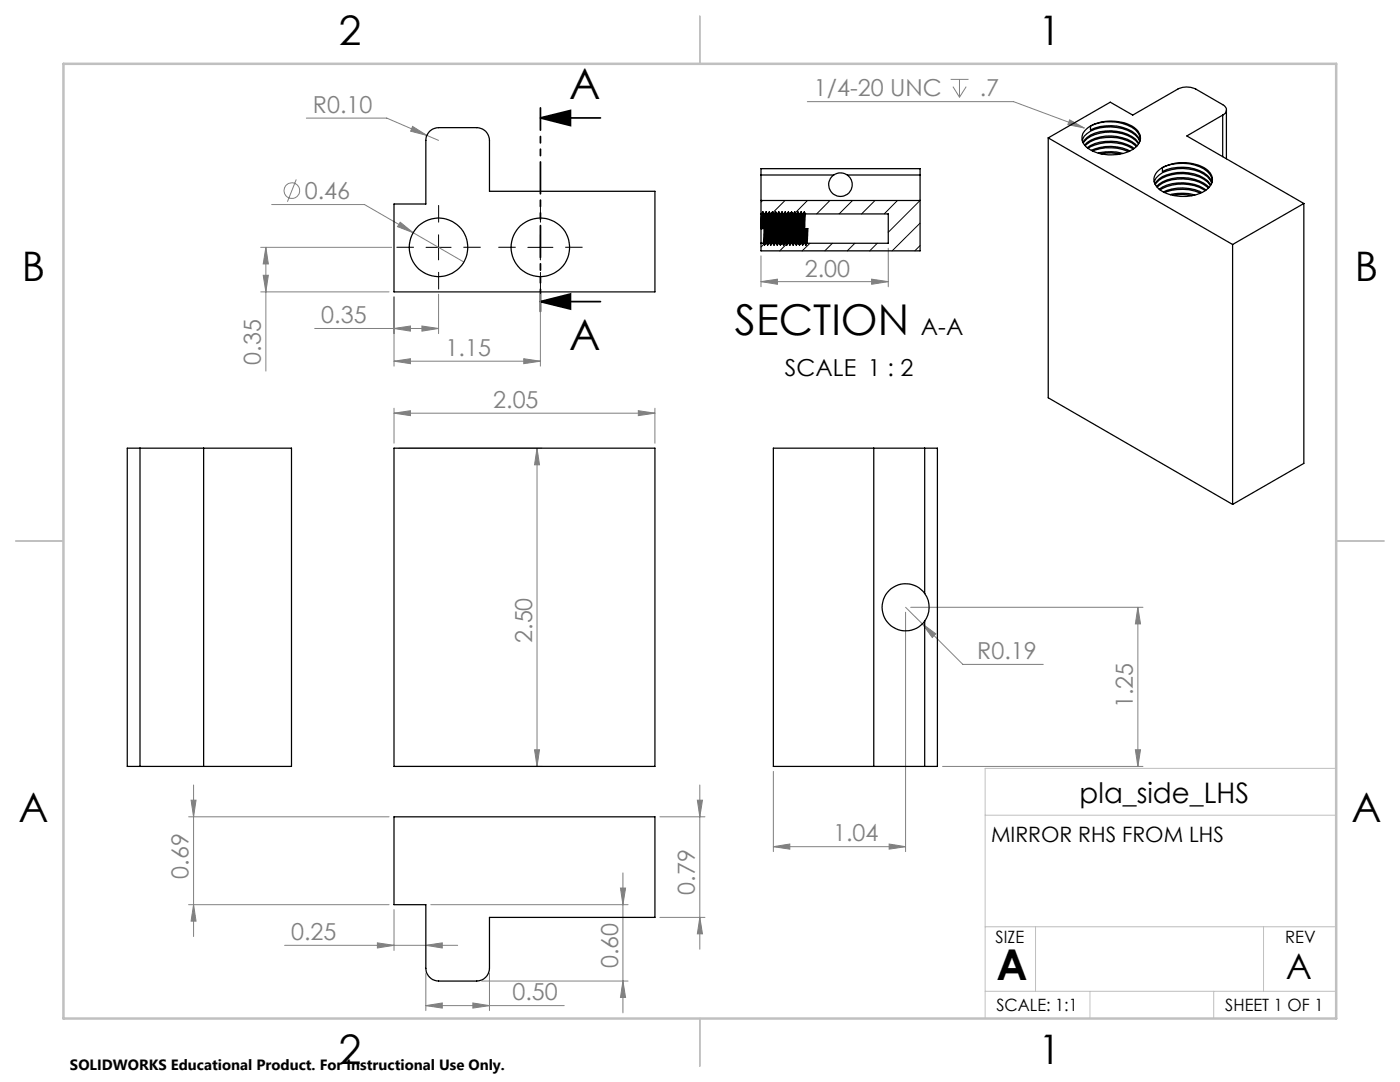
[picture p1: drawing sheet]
<svg xmlns="http://www.w3.org/2000/svg" width="279mm" height="216mm" viewBox="0 0 279 216" stroke-linecap="round" stroke-linejoin="round" font-family="sans-serif">
<g fill="none" stroke="#808080" stroke-width=".2">
<path d="M189.7 15.8h3.6M190.2 17.3l1.3 2.1M191.5 15.8v3.6M192.8 17.3l-1.3 2.1M59.1 35.8l-1.7 4.5M61.1 23.6h16.1l8 3.4M82.3 25.2l2.9 1.8-3.2-.8zM85.2 27l2.3 1M161.1 20.3h41.2l14.1 5.2M213.5 23.9l2.9 1.6-3.3-.6zM52 49.4h26.2M52 58.2h25.6"/>
<path d="M52.5 54.9h1.1l-.5 3.3zM53.1 49.4l.5 3.3h-1.1zM53.1 49.4v24.6M54.2 40.8h18.5l19.9 11.5M78.6 59.2v13.9M79.9 44.3l2.5 2.1-3.1-1.2zM87.5 58.7v7.9M107.8 58.7v14.4M151.9 56.2l3.3-.5v1zM151.9 51v6.2M151.9 56.2h25.4M174 55.7l3.3 .5-3.3 .5z"/>
<path d="M177.3 49.5v7.7M62.8 65.5h24.7M78.6 65.5l3.3-.4v1zM78.6 72.1l3.3-.5v1zM78.6 72.1h29.2M84.2 65.1l3.3 .4-3.3 .6zM104.5 71.6l3.3 .5-3.3 .5zM78.6 82.4l3.3-.4v.9zM78.6 81.5v6.9M78.6 82.4h52.1M79.6 89.4h28.6M107.2 89.4l.5 3.3h-1z"/>
<path d="M107.2 89.4v63.5M127.4 82l3.3 .4-3.3 .5zM130.7 81.5v6.9M180.7 122.2v47.7M180.7 121.2l3.4 3.3M181.8 121.2h46.3M184.1 124.5l2.7 2-.7 .7zM184.1 124.5l8.1 8.1h16M227.1 121.2l.5 3.3h-1zM227.1 121.2v31.7M38.1 159.7h1l-.5 3.3zM38.6 156.6v30.3"/>
<path d="M79.6 152.9h28.6M106.7 149.6h1l-.5 3.3zM139.2 159.7h1l-.5 3.3zM139.7 156.6v32.8M154.3 153.9v16M188.1 152.9h40M226.6 149.6h1l-.5 3.3zM37.6 163h40M123.8 177.2h1l-.5 3.3zM124.3 174.2v27.9M131.7 163h9M154.3 168.9l3.3-.5v1z"/>
<path d="M154.3 168.9h26.4M177.4 168.4l3.3 .5-3.3 .5zM37.6 180.5h40M38.6 180.5l.5 3.3h-1zM56.8 188.6h34.5M75.3 188.1l3.3 .5-3.3 .6zM78.6 181.5v8.2M85 188.6l3.3-.5v1.1zM85 194.2v7.4M86 180.5h39.3M96.1 195.8h29.2M97.7 194.2v7.4"/>
<path d="M124.3 195.8l.5 3.2h-1zM131.7 183.1h9M139.7 183.1l.5 3.2h-1zM85 200.7l3.3-.6v1.1zM85 200.7h27.6M94.4 200.1l3.3 .6-3.3 .5z"/>
<circle cx="58.2" cy="38" r="1.56"/>
</g>
<path d="M107.8 23.5l6-1.5v3zM107.8 23.5h12M107.8 60.2l6-1.5v3zM107.8 60.2h12" fill="none" stroke="#000" stroke-width=".35"/>
<path d="M82.5 49.3h-3.3M87.5 44.3v-3.3M87.5 54.3v3.4M92.5 49.3h3.4M102.9 49.3h-3.4M107.9 44.3v-3.3M107.9 54.3v3.4M112.9 49.3h3.3" fill="none" stroke="#000" stroke-width=".2" stroke-dasharray="15.2 1.3 1.3 1.3"/>
<path d="M85 49.4h5M87.5 46.8v5.1M105.3 49.4h5M107.8 46.8v5.1" fill="none" stroke="#000" stroke-width=".2"/>
<path d="M107.9 21.5v40.7" fill="none" stroke="#000" stroke-width=".35" stroke-dasharray="6.3 1.3 1.3 1.3 1.3 1.3" stroke-dashoffset="1.9"/>
<path d="M266.7 153.3h-70.1v49.9M196.6 162.7h70.1M196.6 197.8h70.1M196.6 184.9h70.1M206.7 184.9v12.9M217.5 197.8v5.4M242.2 197.8v5.4M252.2 184.9v12.9" fill="none" stroke="#c0c0c0" stroke-width=".2"/>
<path d="M139.7 3.2v9.5M3.1 107.9h9.6M266.7 107.9h9.5M139.7 203.2v9.6" fill="none" stroke="#c0c0c0" stroke-width=".25"/>
<path d="M12.7 12.7h254v190.5h-254z" fill="none" stroke="#c0c0c0" stroke-width=".5"/>
<path d="M107.8 23.5l6-1.5v3zM107.8 60.2l6-1.5v3z" fill="#000"/>
<g fill="#808080">
<path d="M127.4 82l3.3 .4-3.3 .5zM78.6 82.4l3.3-.4v.9zM84.2 65.1l3.3 .4-3.3 .6zM78.6 65.5l3.3-.4v1zM104.5 71.6l3.3 .5-3.3 .5zM78.6 72.1l3.3-.5v1zM177.4 168.4l3.3 .5-3.3 .5zM154.3 168.9l3.3-.5v1z"/>
<path d="M79.9 44.3l-.6 .9 3.1 1.2zM82.3 25.2l-.3 1 3.2 .8zM85 200.7l3.3-.6v1.1zM94.4 200.1l3.3 .6-3.3 .5zM75.3 188.1l3.3 .5-3.3 .6zM85 188.6l3.3-.5v1.1zM184.1 124.5l2 2.7 .7-.7zM213.5 23.9l-.4 1 3.3 .6z"/>
<path d="M174 55.7l3.3 .5-3.3 .5zM151.9 56.2l3.3-.5v1z"/>
<path d="M139.7 183.1l.5 3.2h-1zM139.2 159.7h1l-.5 3.3zM124.3 195.8l.5 3.2h-1zM123.8 177.2h1l-.5 3.3z"/>
<path d="M107.2 89.4l.5 3.3h-1zM106.7 149.6h1l-.5 3.3zM53.1 49.4l.5 3.3h-1.1zM52.5 54.9h1.1l-.5 3.3zM38.1 159.7h1l-.5 3.3zM38.6 180.5l.5 3.3h-1zM227.1 121.2l.5 3.3h-1zM226.6 149.6h1l-.5 3.3z"/>
</g>
<g fill="none" stroke="#000" stroke-width=".25">
<path d="M85.7 26.2l.7-.4 1.1-.3h7.6a2.53 2.53 0 0 1 2.6 2.5v10.2h33v20h-52.1v-17.5h6.4v-12.7l.1-.8zM151.9 34.9v-1.2h31.7v1.2M151.9 34.9v7.8M151.9 34.9h14.5M166.4 34.9a2.44 2.44 0 0 1 2.7 0M166.4 34.9a2.36 2.36 0 0 0-.4 3.5 2.36 2.36 0 0 0 3.5 0 2.36 2.36 0 0 0-.4-3.5M169.1 34.9h14.5M183.6 34.9v15.2h-31.7v-1.6M209.2 27.5l36.8 21.3M209.2 27.5v51.9l36.8 21.2M216 28a4.2 4.2 0 0 1 3.5-2.5 8 8 0 0 1 7.7 2.1l.3 .6M216.1 28.4a5.1 5.1 0 0 1 4.5-2.3 8.3 8.3 0 0 1 6 1.7l.7 .8"/>
<path d="M216.2 28.5a5.4 5.4 0 0 1 4.4-2.1 7.1 7.1 0 0 1 6.6 2.3M216.5 28.9a8.1 8.1 0 0 1 8.5-1.1l.9 .5 1 .8M216.6 26a8.3 8.3 0 0 1 8.7-1.1 2.84 2.84 0 0 1 2.2 3.4 5.7 5.7 0 0 1-5.1 2.6 7.1 7.1 0 0 1-6.1-2.2 2.15 2.15 0 0 1 .3-2.7zM216.6 29.1a8.1 8.1 0 0 1 8.4-1l.9 .4 .9 .7M217 29.5a8.7 8.7 0 0 1 9.3 .1M217.2 29.6a8.7 8.7 0 0 1 8.9 .1M217.6 25.2v.7a8.9 8.9 0 0 1 9 .8l.6 .6 .3 .7M217.6 25.2a9 9 0 0 1 9 .7l.9 1.3 .1 .6M217.8 30a9.1 9.1 0 0 1 7.7 .1M218.1 30.1a9.5 9.5 0 0 1 7.1 .1M219.2 30.6a9.6 9.6 0 0 1 4.9 0M219.7 30.7a9.3 9.3 0 0 1 3.8 0"/>
<path d="M230.4 36.3a4.1 4.1 0 0 1 3.5-2.5 8.8 8.8 0 0 1 7.1 1.5l.8 1.2M230.5 36.7a4.3 4.3 0 0 1 3.4-2.1 8.8 8.8 0 0 1 7.1 1.5l.7 .8M230.6 36.8a5.4 5.4 0 0 1 4.4-2.1 8.6 8.6 0 0 1 6 1.6l.5 .7M230.8 37.2a8 8 0 0 1 8.6-1.1l.8 .4 1.1 .9M230.9 34.3a8.3 8.3 0 0 1 8.8-1.1 2.84 2.84 0 0 1 2.1 3.3 5.1 5.1 0 0 1-4.4 2.6 7.7 7.7 0 0 1-6.5-1.8 2.17 2.17 0 0 1 0-3zM231 37.4a7.9 7.9 0 0 1 7.4-1.4 6 6 0 0 1 2.7 1.5M231.4 37.7a8.7 8.7 0 0 1 9.3 .2M231.5 37.9a8.8 8.8 0 0 1 9 .1M232 33.4v.8a8.9 8.9 0 0 1 9 .8l.5 .6 .4 .8M232 33.4a8.9 8.9 0 0 1 9 .9l.9 1.2v.6M232.2 38.3a9 9 0 0 1 7.7 .1M232.4 38.4a9.5 9.5 0 0 1 7.2 .1"/>
<path d="M233.5 38.8a9.6 9.6 0 0 1 4.9 .1M234.1 39a8.7 8.7 0 0 1 3.8 .1M244 23a1.1 1.1 0 0 0 .8-1.1 1.1 1.1 0 0 0-.8-1l-5.3-3.1a4 4 0 0 0-3.6 0l-9 5.2-4.5-2.6-12.4 7.1M244 23l-7.1 4.1 23.3 13.5M244 23v8.3M244.8 21.9v9.8M151.9 45.6v2.9M151.9 42.7v2.9M151.9 48.5h.4M151.9 42.7h.1M151.9 40h31.7M152 42.7l-.1 2.9"/>
<path d="M152.2 42.4l-.2 3.2M152.3 42.3l.2 .4M152.3 42.3l-.3 .4M152.3 42.3l-.2 3.3M152.3 48.5l.2 .4M152.5 42.7l-.2 2.9h-.4M152.5 42.7h.1M152.6 42.7l-.3 5.8M152.8 48.5l-.3 .4M152.8 48.5h.2M152.9 42.4l-.4 6.5M152.9 42.3l.2 .4"/>
<path d="M152.9 42.3l-.3 .4M152.9 42.3l-.3 6.5M153 48.5l.2 .4M153.1 42.7l-.3 5.8M153.1 42.7h.2M153.3 42.7l-.3 5.8M153.5 48.5l-.3 .4M153.5 48.5h.1M153.5 42.4l-.3 6.5M153.6 42.3l.2 .4M153.6 42.3l-.3 .4M153.6 42.3l-.3 6.5"/>
<path d="M153.6 48.5l.2 .4M153.8 42.7l-.3 5.8M153.8 42.7h.1M153.9 42.7l-.3 5.8M154.1 48.5l-.3 .4M154.1 48.5h.1M154.1 42.4l-.3 6.5M154.2 42.3l.2 .4M154.2 42.3l-.3 .4M154.2 42.3l-.3 6.5M154.2 48.5l.2 .4M154.4 42.7l-.3 5.8"/>
<path d="M154.4 42.7h.2M154.6 42.7l-.4 5.8M154.7 48.5l-.3 .4M154.7 48.5h.2M154.8 42.4l-.4 6.5M154.8 42.3l.2 .4M154.8 42.3l-.2 .4M154.8 42.3l-.2 6.5M154.9 48.5l.2 .4M155 42.7l-.3 5.8M155 42.7h.2M155.2 42.7l-.3 5.8"/>
<path d="M155.4 48.5l-.3 .4M155.4 48.5h.1M155.4 42.4l-.3 6.5M155.5 42.3l.2 .4M155.5 42.3l-.3 .4M155.5 42.3l-.3 6.5M155.5 48.5l.2 .4M155.7 42.7l-.3 5.8M155.7 42.7h.1M155.8 42.7l-.3 5.8M156 48.5l-.3 .4M156 48.5h.1"/>
<path d="M156 42.4l-.3 6.5M156.1 42.3l.2 .4M156.1 42.3l-.3 .4M156.1 42.3l-.3 6.5M156.1 48.5l.3 .4M156.3 42.7l-.3 5.8M156.3 42.7h.2M156.5 42.7l-.4 5.8M156.6 48.5l-.2 .4M156.6 48.5h.2M156.7 42.4l-.3 6.5M156.7 42.3l.3 .4"/>
<path d="M156.7 42.3l-.2 .4M156.7 42.3l-.2 6.5M156.8 48.5l.2 .4M157 42.7l-.4 5.8M157 42.7h.1M157.1 42.7l-.3 5.8M157.3 48.5l-.3 .4M157.3 48.5h.1M157.3 42.4l-.3 6.5M157.4 42.3l.2 .4M157.4 42.3l-.3 .4M157.4 42.3l-.3 6.5"/>
<path d="M157.4 48.5l.2 .4M157.6 42.7l-.3 5.8M157.6 42.7h.1M157.7 42.7l-.3 5.8M157.9 48.5l-.3 .4M157.9 48.5h.1M157.9 42.4l-.3 6.5M158 42.3l.2 .4M158 42.3l-.3 .4M158 42.3l-.3 6.5M158 48.5l.3 .4M158.2 42.7l-.3 5.8"/>
<path d="M158.2 42.7h.2M158.4 42.7l-.4 5.8M158.5 48.5l-.2 .4M158.5 48.5h.2M158.6 42.4l-.3 6.5M158.6 42.3l.3 .4M158.6 42.3l-.2 .4M158.6 42.3l-.2 6.5M158.7 48.5l.2 .4M158.9 42.7l-.4 5.8M158.9 42.7h.1M159 42.7l-.3 5.8"/>
<path d="M159.2 48.5l-.3 .4M159.2 48.5h.1M159.2 42.4l-.3 6.5M159.3 42.3l.2 .4M159.3 42.3l-.3 .4M159.3 42.3l-.3 6.5M159.3 48.5l.2 .4M159.5 42.7l-.3 5.8M159.5 42.7h.1M159.6 42.7l-.3 5.8M159.8 48.5l-.3 .4M159.8 48.5h.1"/>
<path d="M159.8 42.4l-.3 6.5M159.9 42.3l.2 .4M159.9 42.3l-.3 .4M159.9 42.3l-.3 6.5M159.9 48.5l.3 .4M160.1 42.7l-.3 5.8M160.1 42.7h.2M160.3 42.7l-.4 5.8M160.4 48.5l-.2 .4M160.4 48.5h.2M160.5 42.4l-.3 6.5M160.5 42.3l.3 .4"/>
<path d="M160.5 42.3l-.2 .4M160.5 42.3l-.2 6.5M160.6 48.5l.2 .4M160.6 48.5l.2-2.9h.4l-.1 2.9M160.8 42.7l-.4 5.8M160.8 42.7h16.5v5.8h-16.2M160.8 48.9h.1M160.9 45.6l-.1 3.3M161 45.6l-.1 3.3M161.1 48.5l-.2 .4M246 48.8v51.8M260.2 40.6v51.9l-14.2 8.1"/>
<path d="M260.2 40.6l-14.2 8.2M27.9 89.4h-2.5v63.5h2.5M27.9 89.4h30.3v63.5h-30.3M27.9 89.4v63.5M40.6 89.4v63.5M78.6 89.4h52.1v63.5h-52.1zM174.4 89.4v63.5M184.5 89.4h2.6v63.5h-2.6M184.5 89.4h-30.2v63.5h30.2M184.5 89.4v29M184.5 118.4a4.7 4.7 0 0 1 0 5.5M184.5 118.4a4.7 4.7 0 0 0-6.9-.7 4.7 4.7 0 0 0 0 7 4.7 4.7 0 0 0 6.9-.8"/>
<path d="M184.5 123.9v29M78.6 163h52.1v20.1h-33v10.1a2.59 2.59 0 0 1-2.6 2.6h-7.6a2.59 2.59 0 0 1-2.5-2.6v-12.7h-6.4z"/>
<circle cx="87.5" cy="49.4" r="5.8"/>
<circle cx="107.8" cy="49.4" r="5.8"/>
</g>
<g fill="none" stroke="#000" stroke-width=".2">
<path d="M152.2 40l-.3 .3M152.4 48.7l-.5 .6M156.7 40l-2.5 2.4M156.9 48.8l-1.3 1.3M161.1 40l-2.4 2.5M161.6 48.5l-1.5 1.6M165.6 40l-2.6 2.7M166.1 48.5l-1.5 1.6M170.1 40l-2.6 2.7M170.6 48.5l-1.5 1.6M174.6 40l-2.7 2.7M175.1 48.5l-1.5 1.6"/>
<path d="M179.1 40l-2.6 2.7M183.6 40l-6.3 6.4M183.6 44.5l-5.6 5.6M183.6 49l-1 1.1"/>
</g>
<g font-size="8.5">
<text x="113.6" y="19.7">A</text>
<text x="113.6" y="69.8">A</text>
<text x="146.7" y="66.9">SECTION</text>
<text x="198.9" y="195.5">A</text>
</g>
<g font-size="8.1">
<text x="67.6" y="8.9">2</text>
<text x="207.3" y="8.9">1</text>
<text x="4.4" y="56.2">B</text>
<text x="270.4" y="56.2">B</text>
<text x="3.7" y="164.1">A</text>
<text x="269.7" y="164.1">A</text>
<text x="67.6" y="212.4">2</text>
<text x="207.3" y="212.4">1</text>
</g>
<text font-size="7.1" x="256.6" y="195.4">A</text>
<text font-size="5.6" x="215.5" y="160.3">pla_side_LHS</text>
<g font-size="4.7" fill="#808080">
<text x="62.4" y="22.5">R0.10</text>
<text x="162.4" y="19.2">1/4-20 UNC</text>
<text x="195.5" y="19.2">.7</text>
<text x="60.8" y="39.7">0.46</text>
<text x="160.6" y="55.2">2.00</text>
<text x="64.1" y="64.5">0.35</text>
<text x="88.9" y="71">1.15</text>
<text x="52" y="72.8" transform="rotate(-90 52 72.8)">0.35</text>
<text x="98.4" y="81.4">2.05</text>
<text x="106.2" y="128.3" transform="rotate(-90 106.2 128.3)">2.50</text>
<text x="195" y="131.5">R0.19</text>
<text x="226.1" y="141.4" transform="rotate(-90 226.1 141.4)">1.25</text>
<text x="166.3" y="167.9">1.04</text>
<text x="37.6" y="175.4" transform="rotate(-90 37.6 175.4)">0.69</text>
<text x="138.7" y="178.5" transform="rotate(-90 138.7 178.5)">0.79</text>
<text x="58.1" y="187.6">0.25</text>
<text x="123.3" y="193.1" transform="rotate(-90 123.3 193.1)">0.60</text>
<text x="102.3" y="199.6">0.50</text>
</g>
<g font-size="4.7">
<text x="183.8" y="66.9">A-A</text>
<text x="156.7" y="75.1">SCALE 1 : 2</text>
</g>
<text font-size="4.2" x="197.8" y="168.1">MIRROR RHS FROM LHS</text>
<g font-size="3.4">
<text x="198.7" y="188.1">SIZE</text>
<text x="256.5" y="188.2">REV</text>
<text x="198.8" y="201.7">SCALE: 1:1</text>
<text x="244.5" y="201.7">SHEET 1 OF 1</text>
</g>
<text font-size="3" x="14" y="213.5">SOLIDWORKS Educational Product. For Instructional Use Only.</text>
</svg>
